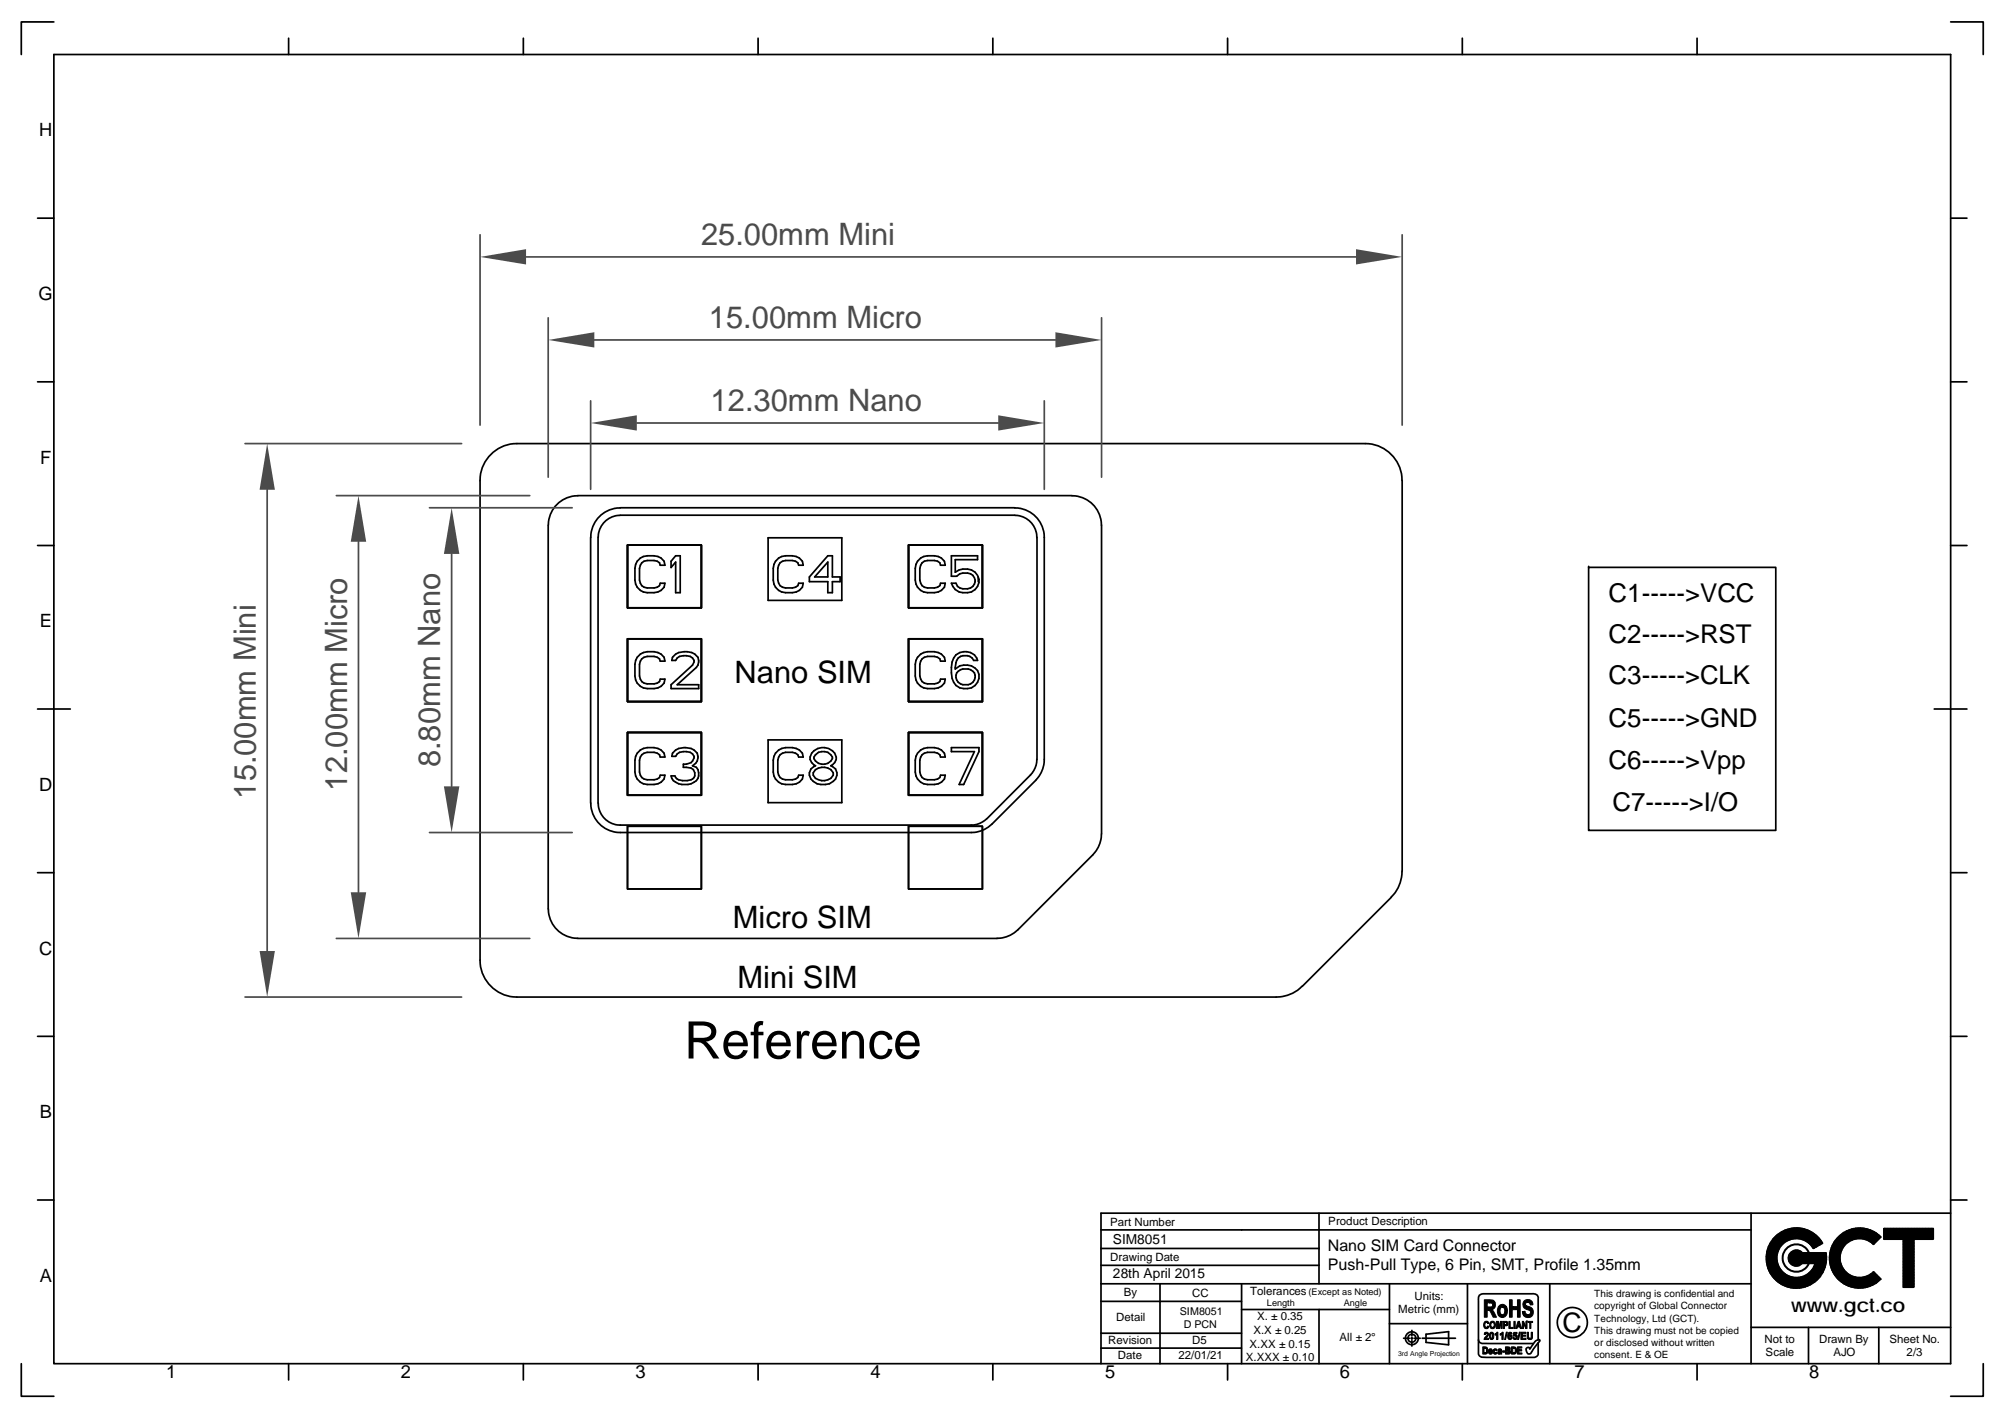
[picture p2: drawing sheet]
<svg xmlns="http://www.w3.org/2000/svg" width="297mm" height="210mm" viewBox="0 0 297 210" stroke-linecap="round" stroke-linejoin="round" font-family="sans-serif">
<g fill="none" stroke="#000" stroke-width=".25">
<path d="M88.6 79.6v39.3M91.9 75.2h58.4M113.8 79.6h10.9v9.3h-10.9zM150.3 75.2a4.4 4.4 0 0 1 4.4 4.4v32.9l-.1 .9a4.5 4.5 0 0 1-1.2 2.2l-6.8 6.7a4.3 4.3 0 0 1-2.7 1h-52a4.4 4.4 0 0 1-4.4-4.4v-39.3a4.4 4.4 0 0 1 4.4-4.4M153.6 79.6a3.3 3.3 0 0 0-3.3-3.3h-58.4a3.3 3.3 0 0 0-3.3 3.3M153.6 79.6v32.9M207.7 71.1a5.5 5.5 0 0 0-5.5-5.4h-125.6a5.5 5.5 0 0 0-5.5 5.4v71.1a5.5 5.5 0 0 0 5.5 5.4h112.5a5.4 5.4 0 0 0 3.8-1.6M207.7 71.1v57.9M93 80.7h10.9v9.3h-10.9zM93 94.6h10.9v9.3h-10.9zM94.9 96.9a2.81 2.81 0 0 1 3.5 .4l.1 .6h-.7l-.1-.3a2.27 2.27 0 0 0-2.6 0l-.2 .3a3.5 3.5 0 0 0 .2 3 2.39 2.39 0 0 0 2.6 0l.1-.3h.7a1.55 1.55 0 0 1-1.6 1.4 2.26 2.26 0 0 1-2.7-1.3 4.8 4.8 0 0 1 .2-3.4zM94.9 82.6a3.3 3.3 0 0 1 3 0l.5 .5 .1 .6h-.7l-.1-.4a2.39 2.39 0 0 0-2.6 0 3.5 3.5 0 0 0-.2 3.1l.2 .3a2.39 2.39 0 0 0 2.6 0l.1-.3h.7a1.55 1.55 0 0 1-1.6 1.4 2.26 2.26 0 0 1-2.7-1.3 4.9 4.9 0 0 1 .2-3.4z"/>
<path d="M99.6 97.3a2.55 2.55 0 0 1 3.8 0 1.46 1.46 0 0 1-.2 1.5l-2.9 2.6h3.2v.6h-4.1v-.6l3.2-2.9 .2-.7a1.35 1.35 0 0 0-1.6-.7l-.5 .1-.4 .2-.2 .4h-.6zM100.1 82.3h.7v5.5h-.7v-4.6l-.7 .8v-.9zM115.4 82.6a3.3 3.3 0 0 1 3 0l.5 .5 .1 .6h-.7l-.1-.4a2.39 2.39 0 0 0-2.6 0 3.5 3.5 0 0 0-.2 3.1l.2 .3a2.39 2.39 0 0 0 2.6 0l.1-.3h.7a1.55 1.55 0 0 1-1.6 1.4 2.26 2.26 0 0 1-2.7-1.3 4.9 4.9 0 0 1 .2-3.4zM122.6 82.3h.7v3.1h1.2v.7h-1.2v1.7h-.7v-1.7h-2.7v-.7zM122.6 83.2v2.2h-1.9zM134.6 94.6h10.9v9.3h-10.9zM134.6 80.7h10.9v9.3h-10.9zM135.9 83.1a2.9 2.9 0 0 1 3.6-.5l.4 .5 .1 .6h-.7l-.1-.4a2.39 2.39 0 0 0-2.6 0 3.5 3.5 0 0 0-.2 3.1l.2 .3a2.39 2.39 0 0 0 2.6 0l.1-.3h.7a1.55 1.55 0 0 1-1.6 1.4 2.26 2.26 0 0 1-2.7-1.3 4.9 4.9 0 0 1 .2-3.4zM136.4 96.9a2.81 2.81 0 0 1 3.5 .4l.1 .6h-.7l-.1-.3a2.27 2.27 0 0 0-2.6 0l-.2 .3a3.5 3.5 0 0 0 .2 3 2.39 2.39 0 0 0 2.6 0l.1-.3h.7a1.55 1.55 0 0 1-1.6 1.4 2.26 2.26 0 0 1-2.7-1.3 4.8 4.8 0 0 1 .2-3.4zM140.9 82.3h3.9v.6h-3.3v1.8a2.3 2.3 0 0 1 3.3 .5 1.75 1.75 0 0 1-1.5 2.6 2.01 2.01 0 0 1-2.4-1.4h.7a1.47 1.47 0 0 0 2.2 .7 1.15 1.15 0 0 0 .6-1.3 1.15 1.15 0 0 0-1.1-.9l-1.1 .1-.5 .3h-.8zM141.6 97a2.01 2.01 0 0 1 3.2 .8h-.5a1.42 1.42 0 0 0-1.5-.7 1.42 1.42 0 0 0-1.2 1l-.1 1a2.3 2.3 0 0 1 3.3 .2 1.85 1.85 0 0 1-.1 2 1.85 1.85 0 0 1-1.9 .7 1.99 1.99 0 0 1-1.9-2.4 3.3 3.3 0 0 1 .7-2.6zM142 99.4a1.7 1.7 0 0 1 2.4 .2 1.25 1.25 0 0 1-1 1.8 1.42 1.42 0 0 1-1.8-1.1l.1-.7z"/>
<path d="M144.9 85.4v.7M88.6 118.9a3.3 3.3 0 0 0 3.3 3.3h52a3.3 3.3 0 0 0 2.3-1M93 108.5h10.9v9.3h-10.9zM94.4 111.5a2.7 2.7 0 0 1 4 0l.1 .6h-.7l-.1-.3a2.27 2.27 0 0 0-2.6 0l-.4 .8v1.7a1.16 1.16 0 0 0 1.2 1.2l1.5-.1 .3-.3 .1-.3h.7a1.55 1.55 0 0 1-1.6 1.4 2.26 2.26 0 0 1-2.7-1.3 4.8 4.8 0 0 1 .2-3.4zM100.1 111.1a2.55 2.55 0 0 1 3.2 .4 1.45 1.45 0 0 1-.7 1.9 1.24 1.24 0 0 1 .8 1.9 2.44 2.44 0 0 1-3.9 0l-.1-.4h.6a1.09 1.09 0 0 0 1.1 .7 1.51 1.51 0 0 0 1.8-.7v-.5l-.2-.4-.3-.3-1.2-.1v-.4a1.28 1.28 0 0 0 1.6-1v-.2a1.35 1.35 0 0 0-1.6-.7l-.5 .1-.4 .2-.2 .4h-.6l.1-.5zM113.8 109.6h10.9v9.3h-10.9zM115.4 111.1a2.81 2.81 0 0 1 3.5 .4l.1 .6h-.7l-.1-.3a2.27 2.27 0 0 0-2.6 0l-.4 .8v1.7a1.16 1.16 0 0 0 1.2 1.2l1.5-.1 .3-.3 .1-.3h.7a1.55 1.55 0 0 1-1.6 1.4 2.26 2.26 0 0 1-2.7-1.3 4.8 4.8 0 0 1 .2-3.4zM120.6 111.2a2.08 2.08 0 0 1 3.3 .9 1.32 1.32 0 0 1-.8 1.3 1.29 1.29 0 0 1 .9 1 1.29 1.29 0 0 1-.6 1.3 2.43 2.43 0 0 1-3.3-.3 1.27 1.27 0 0 1 .7-2 1.24 1.24 0 0 1-.8-1 1.24 1.24 0 0 1 .6-1.2zM120.8 114a1.84 1.84 0 0 1 2.6 .4 1.2 1.2 0 0 1-1.2 1.2 1.73 1.73 0 0 1-1.7-.8v-.4zM120.8 111.8a1.56 1.56 0 0 1 2.5 .3 1.42 1.42 0 0 1-1 1.1 1.42 1.42 0 0 1-1.5-.5l-.2-.4v-.2zM134.6 108.5h10.9v9.3h-10.9zM136.4 111.1a2.81 2.81 0 0 1 3.5 .4l.1 .6h-.7l-.1-.3a2.27 2.27 0 0 0-2.6 0l-.3 .8v1.7a1.16 1.16 0 0 0 1.1 1.2l1.5-.1 .3-.3 .1-.3h.7a1.55 1.55 0 0 1-1.6 1.4 2.26 2.26 0 0 1-2.7-1.3 4.8 4.8 0 0 1 .2-3.4z"/>
<path d="M140.9 110.7h4.1v.6l-2.2 4.9h-.7l2.3-4.9h-3.5zM153.6 112.5a3.3 3.3 0 0 1-.9 2.3l-6.5 6.4M85.6 139h62.1M85.6 138.9a4.4 4.4 0 0 1-4.4-4.3v-56.8a4.4 4.4 0 0 1 4.4-4.4h73.2a4.4 4.4 0 0 1 4.4 4.4v45.7l-.1 1a4.5 4.5 0 0 1-1.2 2.1l-11.5 11.4a4.3 4.3 0 0 1-2.7 .9M93 122.4h10.9v9.2h-10.9zM134.6 122.4h10.9v9.2h-10.9zM207.7 129a5.4 5.4 0 0 1-1.6 3.8l-13.2 13.3"/>
</g>
<path d="M36.3 65.7h32.1M39.6 72.5v68.3M36.3 147.6h32.1" fill="none" stroke="#4b4b4b" stroke-width=".25"/>
<g fill="#4b4b4b">
<path d="M38.5 140.8h2.2l-1.1 6.8z"/>
<path d="M39.6 65.7l1.1 6.8h-2.2z"/>
</g>
<path d="M71.1 34.8v28.2M77.9 38h123M207.7 34.8v28.2" fill="none" stroke="#4b4b4b" stroke-width=".25"/>
<g fill="#4b4b4b">
<path d="M71.1 38l6.8-1.1v2.3z"/>
<path d="M200.9 36.9l6.8 1.1-6.8 1.2z"/>
</g>
<path d="M49.8 73.4h28.7M53.1 80.2v51.9M49.8 139h28.7" fill="none" stroke="#4b4b4b" stroke-width=".25"/>
<g fill="#4b4b4b">
<path d="M52 132.1h2.3l-1.2 6.9z"/>
<path d="M53.1 73.4l1.2 6.8h-2.3z"/>
</g>
<path d="M81.2 47.1v23.6M88.1 50.3h68.3M163.2 47.1v23.6" fill="none" stroke="#4b4b4b" stroke-width=".25"/>
<g fill="#4b4b4b">
<path d="M81.2 50.3l6.9-1.1v2.3z"/>
<path d="M156.4 49.2l6.8 1.1-6.8 1.2z"/>
</g>
<path d="M63.6 75.2h21.2M66.9 82v34.4M63.6 123.3h21.2" fill="none" stroke="#4b4b4b" stroke-width=".25"/>
<g fill="#4b4b4b">
<path d="M66.9 75.2l1.2 6.8h-2.3z"/>
<path d="M65.8 116.4h2.3l-1.2 6.9z"/>
</g>
<path d="M87.5 59.4v13.1M154.7 59.4v13.1M94.3 62.6h53.6" fill="none" stroke="#4b4b4b" stroke-width=".25"/>
<g fill="#4b4b4b">
<path d="M87.5 62.6l6.8-1.1v2.3z"/>
<path d="M147.9 61.5l6.8 1.1-6.8 1.2z"/>
</g>
<g fill="none" stroke="#000" stroke-width=".25">
<path d="M8 3.2h-4.8v4.9M8 8.1h281v193.8h-281zM42.8 5.7v2.4M77.5 5.7v2.4M112.3 5.7v2.4M147.1 5.7v2.4M181.9 5.7v2.4M216.6 5.7v2.4M251.4 5.7v2.4M289 3.2h4.8v4.9M5.6 32.3h2.4M289 32.3h2.4"/>
<path d="M5.6 56.5h2.4M289 56.5h2.4M5.6 80.8h2.4M235.4 84h27.7v39h-27.7zM235.4 84h.1M289 80.8h2.4M5.6 105h4.8M286.6 105h4.8M5.6 129.2h2.4M289 129.2h2.4M5.6 153.5h2.4M289 153.5h2.4"/>
<path d="M5.6 177.7h2.4M195.4 179.6v10.5M259.4 179.6v22.3M289 179.6h-125.9v22.3M289 177.7h2.4M163.1 182.1h96.3M163.1 190.1h96.3M163.1 192.7h20.8M163.1 197.4h20.8M163.1 187.4h32.3M163.1 184.9h32.3M163.1 199.6h20.8"/>
<path d="M171.9 190.1v11.8M183.9 190.1v11.8M183.9 193.9h21.9M195.4 193.9v8M205.8 196h11.6M205.8 190.1v11.8M207.9 198.2h.9M209 198.2h.3M209.2 197v.8M209.2 198v.3M209.2 198.5v.8M209.5 198.2h.9"/>
<path d="M210.7 198.2h4.9M211.3 197.6l3.3-.4v1.9l-3.3-.3zM217.4 190.1v11.8M219 198.4a.69 .69 0 0 0 1 .6h7.2M226.1 199.7l.4-.2 .2 .3 .1-.3a1.9 1.9 0 0 1 1.1-1.1h.1l.1 .2-1.2 1.6a.38 .38 0 0 1-.6 .2l-.2-.4zM227.9 198.4v-5.2a1.98 1.98 0 0 0-.3-1.5 6 6 0 0 0-2.3-.1h-4.6a1.77 1.77 0 0 0-1.6 .3l-.1 8.5a.68 .68 0 0 0 .9 .6h7.5l.3-.1 .2-.3v-1.8M229.6 190.1v11.8M259.4 196.6h29.6M267.9 196.6v5.3M278.3 196.6v5.3M3.2 201.9v4.9h4.8M42.8 201.9v2.5"/>
<path d="M77.5 201.9v2.5M112.3 201.9v2.5M147.1 201.9v2.5M181.9 201.9v2.5M216.6 201.9v2.5M251.4 201.9v2.5M293.8 201.9v4.9h-4.8"/>
<circle cx="209.2" cy="198.2" r=".96"/>
<circle cx="209.2" cy="198.2" r=".59"/>
<circle cx="232.9" cy="195.8" r="2.22"/>
</g>
<g fill="#000" stroke="#000" stroke-width=".15">
<path d="M219.9 197.4h.3l-.1 .2h-.2z" fill-rule="evenodd"/>
<path d="M219.7 199.4l.5 .1 .1 .1h-.4v.7l.4 .1-.1 .1h-.5z" fill-rule="evenodd"/>
<path d="M220 195.7h.3l.2 .1-.4 .1-.1 .2 .1 .4 .4 .1-.2 .2-.3-.1-.2-.3v-.4z" fill-rule="evenodd"/>
<path d="M220 197.4a.35 .35 0 0 1 .5 0 .35 .35 0 0 1-.1 .5l-.2 .3h.3v.2h-.6l.1-.4a.44 .44 0 0 0 .3-.6h-.4z" fill-rule="evenodd"/>
<path d="M219.9 199.6h.4l.1 .1-.1 .7-.4-.1h.2a.43 .43 0 0 0 0-.6z" fill-rule="evenodd"/>
<path d="M220.2 196.6l.2-.3 .2 .1-.1 .2z" fill-rule="evenodd"/>
<path d="M220.2 195.8h.3l.1 .2h-.2z" fill-rule="evenodd"/>
<path d="M220.6 199.9h.2l-.1 .2h.4v.1h-.4l.1 .2h.3l-.1 .1h-.3l-.1-.1z" fill-rule="evenodd"/>
<path d="M219.9 192.5h.9a.65 .65 0 0 1 .7 .4h-1.2v.7h1.1l-.3 .4h-.8v1.1h-.4z" fill-rule="evenodd"/>
<path d="M220.7 195.9l.4-.1a.38 .38 0 0 0-.2 .4 .38 .38 0 0 0 .2 .4h.3l-.2 .2-.3-.1-.2-.4z" fill-rule="evenodd"/>
<path d="M220.6 199.8h.4l.1 .3h-.4h.2v-.1l-.3-.1z" fill-rule="evenodd"/>
<path d="M220.8 197.4l.3-.1 .1 .1-.3 .1v.6l.3 .1-.1 .2-.3-.1-.1-.2v-.5z" fill-rule="evenodd"/>
<path d="M220.4 194h.7l.6 1.1h-.5l-.5-1z" fill-rule="evenodd"/>
<path d="M220.8 195.8a.5 .5 0 0 1 .7 0 .5 .5 0 0 1 0 .7l-.1 .1h-.3l.2-.2v-.4l-.1-.1z" fill-rule="evenodd"/>
<path d="M221 197.4l.3 .1-.1 .7h-.2l.1-.2v-.4z" fill-rule="evenodd"/>
<path d="M221.3 199.9h.2l-.1 .1v.3l.4 .1-.1 .1h-.3l-.1-.1z" fill-rule="evenodd"/>
<path d="M220.6 192.9h.9v.1l-.1 .6h-1.1h.5a.34 .34 0 0 0 .3-.3 .34 .34 0 0 0-.2-.4z" fill-rule="evenodd"/>
<path d="M221.5 197.5l.2 .1-.2 .1z" fill-rule="evenodd"/>
<path d="M221.3 199.8l.3-.1 .2 .3-.5-.1z" fill-rule="evenodd"/>
<path d="M221.5 197.5l.3-.2h.1v1.1h-.2v-.8z" fill-rule="evenodd"/>
<path d="M221.7 195.7h.3l-.2 .2v.8h-.1z" fill-rule="evenodd"/>
<path d="M222 195.7l.1 .7-.1 .3-.2-.8z" fill-rule="evenodd"/>
<path d="M222 199.8l.3-.1 .1 .2h-.3v.1l-.2-.1z" fill-rule="evenodd"/>
<path d="M222.2 197.5l.3 .1-.3 .1z" fill-rule="evenodd"/>
<path d="M222.2 199.9h.2l.1 .5h-.3l.1-.2-.3-.1 .3-.1z" fill-rule="evenodd"/>
<path d="M222.3 195.7h.2l-.1 .2-.2 .8h-.2z" fill-rule="evenodd"/>
<path d="M222.5 195.7v1h-.1v-.8z" fill-rule="evenodd"/>
<path d="M222 193.4a.67 .67 0 0 1 1.2 .1l-.6 .1a.61 .61 0 0 0-.4 .5 .61 .61 0 0 0 .4 .6h-.6l-.2-.7z" fill-rule="evenodd"/>
<path d="M222.2 197.5l.3-.2h.2v1.1h-.2v-.8z" fill-rule="evenodd"/>
<path d="M223.2 197.3h.1l-.2 1.1h-.2z" fill-rule="evenodd"/>
<path d="M222.7 195.7h.5l.2 .1h-.5v.4h.5l-.2 .1h-.3v.4h-.2z" fill-rule="evenodd"/>
<path d="M222.6 193.6l.6-.1a1 1 0 0 1-.7 1.6l-.5-.4h.6a.63 .63 0 0 0 .3-.6 .63 .63 0 0 0-.3-.5z" fill-rule="evenodd"/>
<path d="M223 195.8h.4v.4h-.5l.3-.1-.1-.2z" fill-rule="evenodd"/>
<path d="M223 199.4l.6 .1 .1 .1h-.5v.3h.5h-.1l.1 .2h-.5v.2h.6l-.2 .2h-.6z" fill-rule="evenodd"/>
<path d="M223.3 199.6h.4v.3h-.5l.3-.1v-.2z" fill-rule="evenodd"/>
<path d="M223.5 195.7h.2v.9h.5v.1h-.7z" fill-rule="evenodd"/>
<path d="M223.6 197.7h.3h-.3z" fill-rule="evenodd"/>
<path d="M223.5 197.4l.3-.1 .2 .1-.4 .1v.2l.4 .1-.4 .1v.2l.1 .1h-.3v-.1v-.5z" fill-rule="evenodd"/>
<path d="M223.7 197.8h.3a.34 .34 0 0 1 0 .4 .34 .34 0 0 1-.5 .1l-.1-.1h.4v-.1z" fill-rule="evenodd"/>
<path d="M223.7 197.4h.3v.1z" fill-rule="evenodd"/>
<path d="M223.6 192.5h.4v1l.8 .4h-.8v1.2h-.4z" fill-rule="evenodd"/>
<path d="M223.9 199.4l.5 .1 .2 .1h-.5v.7l.5 .1-.1 .1h-.6z" fill-rule="evenodd"/>
<path d="M224.3 195.7h.2v1h-.2z" fill-rule="evenodd"/>
<path d="M224.1 198.1l.6 .1-.4 .2z" fill-rule="evenodd"/>
<path d="M224.4 197.7h.2z" fill-rule="evenodd"/>
<path d="M224.2 199.6h.4l.1 .6-.1 .2-.5-.1h.3l.1-.2v-.4z" fill-rule="evenodd"/>
<path d="M224.5 197.8h.2v.4h-.2l.1-.1v-.2z" fill-rule="evenodd"/>
<path d="M224.3 197.3h.4v.2h-.3v.2l.3 .1-.5 .1z" fill-rule="evenodd"/>
<path d="M225.1 197.3h.1l-.2 1.1h-.2z" fill-rule="evenodd"/>
<path d="M224.9 195.7h.2l-.2 .6 .3 .2h-.4l-.1 .2h-.1z" fill-rule="evenodd"/>
<path d="M225.1 195.7l.3 1h-.2v-.2l-.3-.2h.2l-.1-.4z" fill-rule="evenodd"/>
<path d="M224.8 192.5h.4v2.6h-.4v-1.2l-.8-.4h.8z" fill-rule="evenodd"/>
<path d="M224.8 199.4h.7v.2h-.5v.3h.4v.2h-.4v.2h.5v.2h-.7z" fill-rule="evenodd"/>
<path d="M225.5 195.7h.2v1h-.2z" fill-rule="evenodd"/>
<path d="M225.7 195.7l.4 .7v.3l-.4-.7z" fill-rule="evenodd"/>
<path d="M225.5 194.2h.4l.1 .3 .4 .2h-.7z" fill-rule="evenodd"/>
<path d="M225.3 197.3h.8v.1h-.6v.3h.5v.2h-.5v.3h.6v.2h-.8z" fill-rule="evenodd"/>
<path d="M226.1 195.7v1h.1v-1z" fill-rule="evenodd"/>
<path d="M225.7 192.8a.79 .79 0 0 1 1.3 .1h-.7a.28 .28 0 0 0-.3 .3 .28 .28 0 0 0 .3 .2 .83 .83 0 0 1 .8 1.2 .83 .83 0 0 1-1.4 .2v-.1h.7a.36 .36 0 0 0 .4-.4 .36 .36 0 0 0-.5-.3l-.3-.2a.77 .77 0 0 1-.3-1z" fill-rule="evenodd"/>
<path d="M226.3 197.3h.1l.1 .8 .2 .1h-.4z" fill-rule="evenodd"/>
<path d="M226.3 192.9h.7l.1 .3h-.4l-.2-.3z" fill-rule="evenodd"/>
<path d="M226.8 197.3h.2v.8a.42 .42 0 0 1-.6 .2l-.1-.1 .5-.1z" fill-rule="evenodd"/>
<path d="M226.4 195.7h.7v.1h-.3v.9h-.2v-.9h-.2z" fill-rule="evenodd"/>
<path d="M220.9 200.3l.2 .1h-.3z" fill-rule="evenodd"/>
<path d="M221.7 200.2l.1 .1v.1h-.3z" fill-rule="evenodd"/>
<path d="M221.9 200.4l.4 .1h-.2z" fill-rule="evenodd"/>
<path d="M221.9 200.2h.4h-.2v.2h.4v.1l-.6-.1z" fill-rule="evenodd"/>
<path d="M222.6 200h.3v.2h-.3z" fill-rule="evenodd"/>
<path d="M223.4 200.1h.3l.1 .2h-.6h.4l-.1-.2z" fill-rule="evenodd"/>
</g>
<g fill="none" stroke="#000" stroke-width=".3">
<path d="M263.2 186.4l-1.3 1.3M263.2 186.2l-1.3 1.3M263.2 186.6l-1.2 1.2M263.2 185.9l-1.4 1.4M263.2 186.8l-1.2 1.2M263.3 185.6l-1.5 1.5M263.3 187l-1.2 1.2M263.3 187.2l-1.1 1.1M263.4 185.3l-1.7 1.7M263.4 182.8l-.7 .8M263.4 187.3l-1.1 1.2M263.5 187.5l-1.2 1.1"/>
<path d="M263.5 187.6l-1.1 1.2M263.6 184.9l-1.9 1.8M263.6 187.8l-1.1 1.1M263.7 187.9l-1.1 1.1M263.8 188.1l-1.1 1M263.9 188.2l-1.1 1.1M264 188.3l-1.1 1.1M264 182.4l-1.8 1.8M264.1 188.4l-1 1.1M264.2 188.5l-1 1.1M264.4 188.6l-1.1 1.1M264.5 182.2l-2.5 2.4"/>
<path d="M264.5 188.7l-1.1 1.1M264.6 188.8l-1.1 1.1M264.8 188.9l-1.1 1.1M264.8 182.1l-2.9 2.9M264.9 189l-1.1 1.1M265.1 189l-1.2 1.2M265.1 182l-3.3 3.3M265.3 189.1l-1.2 1.1M265.4 181.9l-3.6 3.7M265.4 189.1l-1.2 1.2M265.6 189.2l-1.2 1.2M265.7 181.9l-4 4"/>
<path d="M265.7 185.2l-.7 .7M265.8 189.2l-1.2 1.2M265.9 181.9l-4.2 4.2M266 189.2l-1.3 1.3M266 185.2l-1 1M266.1 181.9l-4.4 4.4M266.3 189.2l-1.4 1.4M266.3 185.2l-1.3 1.2M266.4 181.9l-4.7 4.6M266.4 185.2l-1.4 1.4M266.5 189.2l-1.4 1.4M266.6 181.9l-1.9 1.8"/>
<path d="M266.6 185.3l-1.5 1.5M266.8 185.3l-1.6 1.6M266.8 189.2l-1.5 1.5M266.8 181.9l-1.6 1.6M266.9 185.4l-1.6 1.7M267 182l-1.5 1.5M267 185.5l-1.6 1.7M267 187.1h2M267.1 189.1l-1.6 1.6M267.2 182l-1.5 1.4M267.2 185.6l-1.7 1.7M267.3 182l-1.3 1.4"/>
<path d="M267.4 185.6l-1.8 1.8M267.5 188.9l-1.8 1.8M267.5 182.1l-1.3 1.3M267.7 182.1l-1.3 1.3M267.7 185.6l-1.9 1.8M267.8 182.2l-1.2 1.2M267.9 185.6l-1.9 1.9M268 182.3l-1.2 1.2M268 185.6a2.03 2.03 0 0 0-3.1-.9 2.03 2.03 0 0 0 0 3.2 2.03 2.03 0 0 0 3.1-.9M268.1 185.6l-1.9 1.9M268.1 182.4l-1.1 1.1M268.3 182.4l-1.1 1.2"/>
<path d="M268.4 185.6l-1.9 1.8M268.4 182.5l-1.1 1.1M268.6 185.6l-1.5 1.5M268.6 182.6l-1.1 1.1M268.7 182.7l-1.1 1.1M268.8 185.6l-1.5 1.5M268.8 182.8l-1 1.1M269 182.9l-1.1 1.1M269 185.6l-1.5 1.5M269.1 183l-1.1 1.1M269.2 183.1l-1.1 1.1M269.2 185.6l-1.5 1.5"/>
<path d="M269.3 183.2l-1.1 1.1M269.4 183.3l-1 1.1M269.5 185.6l-1.5 1.5M269.5 183.5l-1 1M269.6 183.6l-1.1 1.1M269.7 189l-.9 .9M269.7 185.6l-1.5 1.5M269.7 183.7l-1.1 1.1M269.8 183.8l-.8 .8M269.9 184l-.3 .3M269.9 185.6l-1.5 1.5M270.1 188.3l-1.9 1.9"/>
<path d="M270.2 185.6l-1.6 1.5M270.3 187.9l-2.5 2.5M270.4 185.6l-1.5 1.5M270.4 187.6l-3 2.9M270.4 187.3l-3.3 3.3M270.5 185.6h-3.5a1.14 1.14 0 0 0-1.7-.1 1.14 1.14 0 0 0 0 1.6 1.14 1.14 0 0 0 1.7-.1M270.5 185.5a4.4 4.4 0 0 1-5.4 5.1 4.4 4.4 0 0 1-2.5-7 4.4 4.4 0 0 1 7.4 .5l-1.3 .7a2.92 2.92 0 0 0-4.6-.6 2.92 2.92 0 0 0 .5 4.6 2.92 2.92 0 0 0 4.3-1.7M270.5 185.6l-1.6 1.7M270.5 187l-3.7 3.7M270.5 185.9l-1.8 1.7M270.5 186.7l-3.9 4M270.6 186.3l-4.5 4.4"/>
<path d="M270.6 186l-4.7 4.7M270.6 186.5l-4.3 4.2M272.6 186.1l-1.4 1.3M272.6 186.3l-1.3 1.3M272.6 186.5l-1.3 1.3M272.6 186.7l-1.2 1.2M272.6 185.8l-1.4 1.4M272.6 186.9l-1.2 1.2M272.7 185.5l-1.6 1.6M272.7 187.1l-1.2 1.1M272.7 187.3l-1.1 1.1M272.8 185.2l-1.7 1.7"/>
<path d="M272.8 187.4l-1.1 1.1M272.9 187.6l-1.1 1.1M272.9 187.7l-1.1 1.1M273 187.9l-1.1 1M273 184.7l-1.9 2M273.1 188l-1 1.1M273.2 182.5l-1.5 1.5M273.2 188.1l-1.1 1.1M273.3 188.3l-1.1 1M273.4 188.4l-1 1M273.5 188.5l-1 1M273.6 182.3l-2.1 2.2"/>
<path d="M273.7 188.6l-1.1 1M273.8 188.7l-1.1 1M273.9 188.8l-1 1.1M274 182.1l-2.7 2.7M274.1 188.9l-1.1 1M274.2 188.9l-1.1 1.1M274.4 182l-3.2 3.2M274.4 189l-1.1 1.1M274.6 189.1l-1.2 1.1M274.6 182l-3.5 3.5M274.7 189.1l-1.1 1.2M274.9 189.2l-1.2 1.1"/>
<path d="M274.9 181.9l-3.8 3.8M275.1 189.2l-1.2 1.2M275.2 181.9l-4.1 4.1M275.3 189.2l-1.3 1.3M275.4 181.9l-4.3 4.3M275.5 189.2l-1.3 1.3M275.6 181.9l-4.5 4.5M275.8 189.2l-1.4 1.4M275.8 181.9l-1.9 2M276 189.2l-1.4 1.4M276.1 181.9l-1.7 1.7M276.2 181.9l-1.5 1.6"/>
<path d="M276.3 189.1l-1.5 1.6M276.4 182l-1.4 1.4M276.6 182l-1.3 1.4M276.7 189l-1.7 1.7M276.8 182.1l-1.3 1.3M277 182.1l-1.3 1.3M277.1 182.2l-1.2 1.2M277.2 188.7l-2 2M277.3 182.3l-1.2 1.1M277.4 182.3l-1.1 1.2M277.6 182.4l-1.1 1.1M277.6 188.5l-2.2 2.2"/>
<path d="M277.7 182.5l-1.1 1.1M277.7 188.6l-2.1 2.1M277.9 188.7l-2.1 2M277.9 182.6l-1.1 1.1M278 188.8l-1.9 1.9M278 182.7l-1.1 1.1M278.1 188.9l-1.7 1.7M278.1 182.8l-1 1M278.2 189l-1.6 1.6M278.3 182.9l-1.1 1M278.3 189.1l-1.3 1.4M278.4 183l-1.1 1"/>
<path d="M278.4 189.2l-1 1.1M278.5 183.1l-1 1M278.5 189.4l-.6 .6M278.6 183.2a4.4 4.4 0 0 0-6.2 0 4.4 4.4 0 0 0 0 6.2 4.4 4.4 0 0 0 6.2 0M278.6 183.2l-1 1a2.93 2.93 0 0 0-4.2 0 2.93 2.93 0 0 0 0 4.2 2.93 2.93 0 0 0 4.2 0l1 1M279.1 182h7.3v1.5h-2.9v7.1h-1.5v-7.1h-2.9zM279.2 182h-.1M279.4 182l-.3 .2M279.6 182l-.5 .4M279.8 182l-.7 .7M280.1 182l-1 .9M280.3 182l-1.2 1.1"/>
<path d="M280.5 182l-1.4 1.4M280.7 182l-1.5 1.5M281 182l-1.5 1.5M281.2 182l-1.5 1.5M281.4 182l-1.5 1.5M281.6 182l-1.5 1.5M281.9 182l-1.5 1.5M282.1 182l-1.5 1.5M282.3 182l-1.5 1.5M282.6 182l-1.6 1.5M282.8 182l-1.5 1.5M283 182l-1.5 1.5"/>
<path d="M283.2 182l-1.5 1.5M283.4 182l-1.5 1.5M283.5 190.5l-.1 .1M283.5 183.5l-1.5 1.5M283.5 183.7l-1.5 1.5M283.5 190.3l-.3 .3M283.5 190l-.5 .6M283.5 189.8l-.8 .8M283.5 189.6l-1 1M283.5 189.1l-1.5 1.5M283.5 189.4l-1.2 1.2M283.5 183.9l-1.5 1.5"/>
<path d="M283.5 184.2l-1.5 1.5M283.5 184.4l-1.5 1.5M283.5 184.6l-1.5 1.5M283.5 184.8l-1.5 1.5M283.5 185.1l-1.5 1.5M283.5 185.3l-1.5 1.5M283.5 185.5l-1.5 1.5M283.5 185.7l-1.5 1.5M283.5 186l-1.5 1.5M283.5 186.2l-1.5 1.5M283.5 186.4l-1.5 1.5M283.5 186.7l-1.5 1.5"/>
<path d="M283.5 186.9l-1.5 1.5M283.5 187.1l-1.5 1.5M283.5 187.3l-1.5 1.5M283.5 187.5l-1.5 1.5M283.5 187.8l-1.5 1.5M283.5 188l-1.5 1.5M283.5 188.2l-1.5 1.5M283.5 188.5l-1.5 1.5M283.5 188.7l-1.5 1.5M283.5 188.9l-1.5 1.5M283.7 182l-1.7 1.6M283.9 182l-1.9 1.9"/>
<path d="M284.1 182l-2.1 2.1M284.4 182l-2.4 2.3M284.6 182l-2.6 2.5M284.8 182l-2.8 2.8M285 182l-1.5 1.5M285.3 182l-1.6 1.5M285.5 182l-1.5 1.5M285.7 182l-1.5 1.5M285.9 182l-1.5 1.5M286.2 182l-1.6 1.5M286.4 182.4l-1.1 1.1M286.4 182.2l-1.3 1.3"/>
<path d="M286.4 182.9l-.6 .6M286.4 183.3l-.2 .2M286.4 182l-1.5 1.5M286.4 183.1l-.4 .4M286.4 182.6l-.8 .9"/>
</g>
<text font-size="7.6" x="101.3" y="156.7">Reference</text>
<g font-size="4.6" fill="#4b4b4b">
<text x="103.9" y="36.3">25.00mm Mini</text>
<text x="105" y="48.6">15.00mm Micro</text>
<text x="105.3" y="60.9">12.30mm Nano</text>
<text x="65.2" y="113.6" transform="rotate(-90 65.2 113.6)">8.80mm Nano</text>
<text x="37.9" y="118.3" transform="rotate(-90 37.9 118.3)">15.00mm Mini</text>
<text x="51.4" y="117.1" transform="rotate(-90 51.4 117.1)">12.00mm Micro</text>
</g>
<g font-size="4.6">
<text x="108.8" y="101.1">Nano SIM</text>
<text x="108.6" y="137.4">Micro SIM</text>
<text x="109.3" y="146.3">Mini SIM</text>
</g>
<text font-size="4" x="231.5" y="197.3">C</text>
<g font-size="3.8">
<text x="238.3" y="89.1">C1-----&gt;VCC</text>
<text x="238.3" y="95.2">C2-----&gt;RST</text>
<text x="238.3" y="101.3">C3-----&gt;CLK</text>
<text x="238.3" y="107.7">C5-----&gt;GND</text>
<text x="238.3" y="113.8">C6-----&gt;Vpp</text>
<text x="238.9" y="120.1">C7-----&gt;I/O</text>
</g>
<text font-size="2.9" x="265.4" y="194.2">www.gct.co</text>
<g font-size="2.7">
<text x="5.8" y="20.2">H</text>
<text x="5.7" y="44.4">G</text>
<text x="5.9" y="68.7">F</text>
<text x="5.9" y="92.9">E</text>
<text x="5.8" y="117.1">D</text>
<text x="5.8" y="141.4">C</text>
<text x="5.9" y="165.6">B</text>
<text x="5.9" y="189.8">A</text>
<text x="24.6" y="204.1">1</text>
<text x="59.4" y="204.1">2</text>
<text x="94.2" y="204.1">3</text>
<text x="128.9" y="204.1">4</text>
<text x="163.7" y="204.1">5</text>
<text x="198.5" y="204.1">6</text>
<text x="233.3" y="204.1">7</text>
<text x="268" y="204.1">8</text>
</g>
<g font-size="2.4">
<text x="196.7" y="185.2">Nano SIM Card Connector</text>
<text x="196.7" y="188.1">Push-Pull Type, 6 Pin, SMT, Profile 1.35mm</text>
</g>
<g font-size="2">
<text x="164.9" y="184.2">SIM8051</text>
<text x="164.9" y="189.3">28th April 2015</text>
</g>
<g font-size="1.7">
<text x="164.5" y="181.6">Part Number</text>
<text x="196.8" y="181.4">Product Description</text>
<text x="164.5" y="186.7">Drawing Date</text>
<text x="166.5" y="191.8">By</text>
<text x="185.2" y="191.8">Tolerances</text>
<text x="165.4" y="195.7">Detail</text>
<text x="176.6" y="192">CC</text>
<text x="185.7" y="197.5">X.X ± 0.25</text>
<text x="186.2" y="195.5">X. ± 0.35</text>
<text x="207.2" y="194.4">Metric (mm)</text>
<text x="209.5" y="192.5">Units:</text>
<text x="164.2" y="199.1">Revision</text>
<text x="165.6" y="201.3">Date</text>
<text x="174.6" y="201.3">22/01/21</text>
<text x="176.6" y="199.1">D5</text>
<text x="184.6" y="201.6">X.XXX ± 0.10</text>
<text x="185.1" y="199.5">X.XX ± 0.15</text>
<text x="198.5" y="198.6">All ± 2°</text>
<text x="261.4" y="198.8">Not to</text>
<text x="261.6" y="200.8">Scale</text>
<text x="269.5" y="198.8">Drawn By</text>
<text x="271.6" y="200.8">AJO</text>
<text x="279.9" y="198.8">Sheet No.</text>
<text x="282.5" y="200.8">2/3</text>
</g>
<g font-size="1.6">
<text x="174.8" y="194.7">SIM8051</text>
<text x="175.4" y="196.6">D PCN</text>
</g>
<g font-size="1.5">
<text x="236.2" y="193.9">copyright of Global Connector</text>
<text x="236.2" y="192.1">This drawing is confidential and</text>
<text x="236.2" y="195.7">Technology, Ltd (GCT).</text>
<text x="236.2" y="197.5">This drawing must not be copied</text>
<text x="236.2" y="201">consent. E &amp; OE</text>
<text x="236.2" y="199.2">or disclosed without written</text>
</g>
<g font-size="1.4">
<text x="193.8" y="191.8">(Except as Noted)</text>
<text x="187.7" y="193.4">Length</text>
<text x="199.1" y="193.4">Angle</text>
</g>
<text font-size="1" x="207.1" y="200.8">3rd Angle Projection</text>
</svg>
